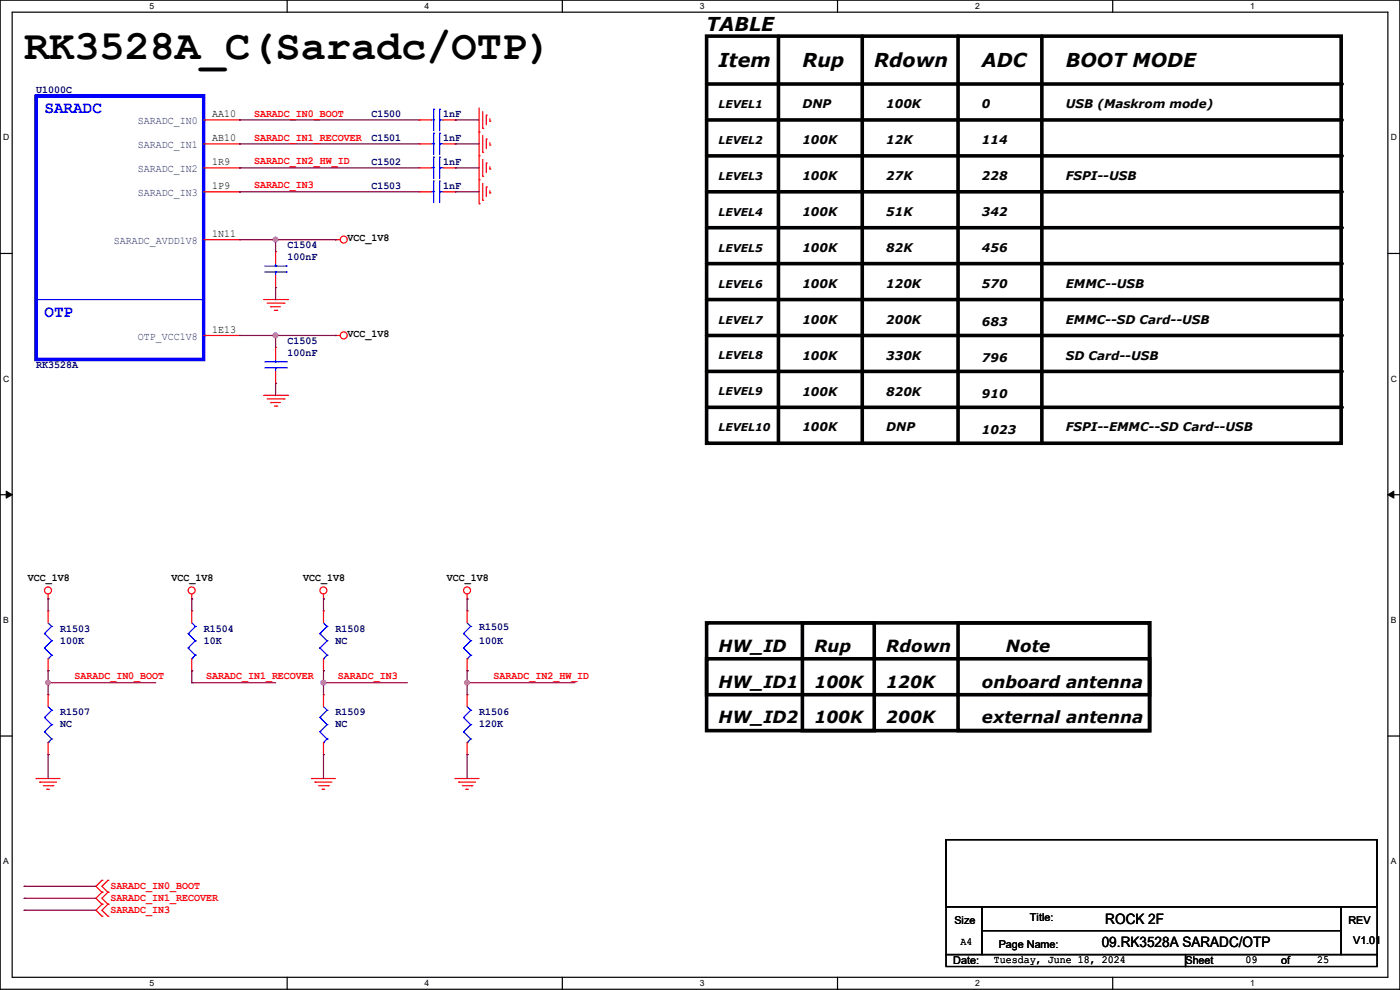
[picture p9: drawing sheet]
<svg xmlns="http://www.w3.org/2000/svg" width="297mm" height="210mm" viewBox="0 0 297 210" stroke-linecap="round" stroke-linejoin="round" font-family="sans-serif">
<g fill="none" stroke="#000" stroke-width=".25">
<path d="M0 0h297v209.8h-297zM2.6 2.6h291.8v204.7h-291.8zM60.9 0v2.6M119.3 0v2.6M177.7 0v2.6M236.1 0v2.6M0 53.8h2.6M294.4 53.8h2.6M0 104.9h2.6M294.4 104.9h2.6M0 156.1h2.6M294.4 156.1h2.6"/>
<path d="M200.7 178.1h91.4v14.2h-91.4zM200.7 192.3h7.6v10.2h-7.6zM208.3 192.3h76.2v5.1h-76.2zM208.3 197.4h76.2v5.1h-76.2zM284.5 192.3h7.6v10.2h-7.6zM60.9 207.3v2.5M119.3 207.3v2.5M177.7 207.3v2.5M200.7 202.5h50.8v2.5h-50.8zM236.1 207.3v2.5M251.5 202.5h40.6v2.5h-40.6z"/>
</g>
<path d="M1.3 104.2l1.3 .7-1.3 .8zM294.4 104.9l1.3-.7v1.5z" fill="#000"/>
<path d="M1.3 104.2l1.3 .7-1.3 .8zM294.4 104.9l1.3-.7v1.5z" fill="none" stroke="#000" stroke-width=".21"/>
<g fill="none" stroke="#000" stroke-width=".76">
<path d="M149.9 7.7h134.6v86.3h-134.6zM149.9 17.8h134.6M165.1 7.7v86.3M182.9 7.7v86.3M203.2 7.7v86.3M221 7.7v86.3M149.9 25.4h134.6M149.9 33.1h134.6M149.9 40.7h134.6M149.9 48.3h134.6M149.9 55.9h134.6M149.9 63.5h134.6"/>
<path d="M149.9 71.2h134.6M149.9 78.8h134.6M149.9 86.4h134.6M149.9 132.1h94v22.9h-94zM149.9 139.7h94v7.7h-94zM170.2 132.1h15.3v22.9h-15.3zM203.2 132.1h40.7v22.9h-40.7z"/>
</g>
<g fill="#000">
<circle cx="284.5" cy="17.8" r=".38"/>
<circle cx="284.5" cy="25.4" r=".38"/>
<circle cx="284.5" cy="33.1" r=".38"/>
<circle cx="284.5" cy="40.7" r=".38"/>
<circle cx="284.5" cy="48.3" r=".38"/>
<circle cx="284.5" cy="55.9" r=".38"/>
<circle cx="284.5" cy="63.5" r=".38"/>
<circle cx="284.5" cy="71.2" r=".38"/>
<circle cx="284.5" cy="78.8" r=".38"/>
<circle cx="165.1" cy="94" r=".38"/>
<circle cx="182.9" cy="94" r=".38"/>
<circle cx="203.2" cy="94" r=".38"/>
<circle cx="221" cy="94" r=".38"/>
<circle cx="284.5" cy="86.4" r=".38"/>
</g>
<g fill="none" stroke="#f00" stroke-width=".25">
<path d="M43.2 25.4h7.6M43.2 30.5h7.6M43.2 35.6h7.6M50.8 25.4h.1M50.8 30.5h.1M50.8 35.6h.1M88.9 25.4h.1M88.9 35.6h.1M88.9 30.5h.1M88.9 25.4h2.6M88.9 30.5h2.6M88.9 35.6h2.6"/>
<path d="M94 25.4h2.6M94 30.5h2.6M94 35.6h2.6M96.6 25.4h.1M96.6 35.6h.1M96.6 30.5h.1M101.6 28h.1M101.6 33.1h.1M101.6 38.1h.1M101.6 22.9v20.3M102.4 27.2h.1M102.4 32.3h.1"/>
<path d="M102.4 37.4h.1M102.4 23.7v3.5M102.4 28.7v3.6M102.4 33.8v3.6M102.4 38.9v3.6M103.2 24.4h.1M103.2 29.5h.1M103.2 39.7h.1M103.2 34.6h.1M103.2 24.4v2.1M103.2 29.5v2M103.2 34.6v2"/>
<path d="M103.2 39.7v2M103.9 25.7h.1M103.9 30.8h.1M103.9 35.9h.1M103.9 25.2v.5M103.9 30.3v.5M103.9 35.3v.6M43.2 50.8h7.6M43.2 40.7h7.6M50.8 40.7h.1M50.8 50.8h.1M58.5 53.4h.1"/>
<path d="M58.5 53.4v2.5M58.5 58.5v2.5M71.2 50.8h.1M71.2 50.8h1M88.9 40.7h.1M88.9 40.7h2.6M94 40.7h2.6M96.6 40.7h.1M101.6 43.2h.1M102.4 42.5h.1M103.9 40.9h.1M103.9 40.4v.5"/>
<path d="M43.2 71.2h7.6M50.8 71.2h.1M55.9 63.5h5.1M56.7 64.3h3.5M57.4 65.1h.1M57.4 65.1h2.1M58.2 65.8h.5M58.5 61h.1M58.5 73.7h.1M58.5 73.7v2.5M58.5 78.8v2.5M58.7 65.8h.1"/>
<path d="M60.2 64.3h.1M61 63.5h.1M71.2 71.2h.1M71.2 71.2h1M55.9 83.9h5.1M56.7 84.6h3.5M57.4 85.4h.1M57.4 85.4h2.1M58.2 86.1h.5M58.5 81.3h.1M58.7 86.1h.1M60.2 84.6h.1"/>
<path d="M61 83.9h.1M10.2 127h.1M10.2 129.6h.1M10.2 126v1M10.2 129.6v2.5M10.2 139.7v2.6M40.7 127h.1M40.7 129.6h.1M40.7 126v1M40.7 129.6v2.5M40.7 139.7v2.6M68.6 127h.1"/>
<path d="M68.6 129.6h.1M68.6 126v1M68.6 129.6v2.5M68.6 139.7v2.6M99.1 127h.1M99.1 129.6h.1M99.1 126v1M99.1 129.6v2.5M99.1 139.7v2.6M10.2 147.4h.1M10.2 142.3h.1M10.2 147.4v2.5"/>
<path d="M10.2 157.5v2.6M40.7 142.3h.1M68.6 147.4h.1M68.6 142.3h.1M68.6 147.4v2.5M68.6 157.5v2.6M99.1 142.3h.1M99.1 147.4h.1M99.1 147.4v2.5M99.1 157.5v2.6M7.7 165.1h.1M7.7 165.1h5"/>
<path d="M8.4 165.9h.1M8.4 165.9h3.6M9.2 166.7h2M9.9 167.4h.1M9.9 167.4h.6M10.2 160.1h.1M11.2 166.7h.1M66.1 165.1h.1M66.1 165.1h5.1M66.8 165.9h.1M66.8 165.9h3.6M67.6 166.7h2"/>
<path d="M68.4 167.4h.1M68.4 167.4h.5M68.6 160.1h.1M69.6 166.7h.1M96.6 165.1h.1M96.6 165.1h5M97.3 165.9h.1M97.3 165.9h3.6M98.1 166.7h2M98.8 167.4h.1M98.8 167.4h.6M99.1 160.1h.1"/>
<path d="M100.1 166.7h.1M21.6 186.7h.1M21.6 189.3h.1M21.6 191.8h.1M21.6 194.4h.1M21.6 186.7l-1.2 1.3 1.2 1.3M21.6 189.3l-1.2 1.2 1.2 1.3M21.6 191.8l-1.2 1.3 1.2 1.3M22.9 189.3h.1M22.9 186.7h.1M22.9 191.8h.1M22.9 194.4h.1"/>
<path d="M22.9 186.7l-1.3 1.3 1.3 1.3M22.9 189.3l-1.3 1.2 1.3 1.3M22.9 191.8l-1.3 1.3 1.3 1.3"/>
<circle cx="72.9" cy="50.8" r=".74"/>
<circle cx="72.9" cy="71.1" r=".74"/>
<circle cx="10.2" cy="125.2" r=".74"/>
<circle cx="40.7" cy="125.2" r=".74"/>
<circle cx="68.6" cy="125.2" r=".74"/>
<circle cx="99.1" cy="125.2" r=".74"/>
</g>
<g fill="none" stroke="#00f" stroke-width=".25">
<path d="M91.5 25.4h.5M91.5 35.6h.5M91.5 30.5h.5M92 25.4h.1M92 23.2h.1M92 35.6h.1M92 33.3h.1M92 30.5h.1M92 28.2h.1M92 38.4h.1M92 23.2v4.5M92 28.2v4.6"/>
<path d="M92 33.3v4.6M92 38.4v4.6M93.3 23.2h.1M93.3 25.4h.1M93.3 33.3h.1M93.3 35.6h.1M93.3 28.2h.1M93.3 30.5h.1M93.3 38.4h.1M93.3 25.4h.7M93.3 23.2v4.5M93.3 28.2v4.6"/>
<path d="M93.3 33.3v4.6M93.3 38.4v4.6M93.3 35.6h.7M93.3 30.5h.7M56.2 57.7h4.5M56.2 56.4h4.5M58.5 56.4h.1M58.5 57.7h.1M58.5 55.9v.5M58.5 57.7v.8M60.7 57.7h.1M60.7 56.4h.1"/>
<path d="M91.5 40.7h.5M92 40.7h.1M93.3 40.7h.1M93.3 40.7h.7M7.7 63.5h.1M7.7 63.5h35.5M56.2 78h4.5M56.2 76.8h4.5M58.5 76.8h.1M58.5 78h.1M58.5 76.2v.6M58.5 78v.8"/>
<path d="M60.7 78h.1M60.7 76.8h.1M9.4 134.4h.1M9.4 137.5h.1M9.4 134.4l1.6 1.5M9.4 137.5l1.6 1.5M10.2 139.7h.1M10.2 132.1l.8 .8M11 132.9h.1M11 135.9h.1M11 139h.1M11 132.9l-1.6 1.5"/>
<path d="M11 135.9l-1.6 1.6M11 139l-.8 .7M39.9 134.4h.1M39.9 137.5h.1M39.9 134.4l1.5 1.5M39.9 137.5l1.5 1.5M40.7 139.7h.1M40.7 132.1l.7 .8M41.4 132.9h.1M41.4 135.9h.1M41.4 139h.1M41.4 132.9l-1.5 1.5"/>
<path d="M41.4 135.9l-1.5 1.6M41.4 139l-.7 .7M67.9 134.4h.1M67.9 137.5h.1M67.9 134.4l1.5 1.5M67.9 137.5l1.5 1.5M68.6 139.7h.1M68.6 132.1l.8 .8M69.4 132.9h.1M69.4 135.9h.1M69.4 139h.1M69.4 132.9l-1.5 1.5"/>
<path d="M69.4 135.9l-1.5 1.6M69.4 139l-.8 .7M98.3 134.4h.1M98.3 137.5h.1M98.3 134.4l1.6 1.5M98.3 137.5l1.6 1.5M99.1 139.7h.1M99.1 132.1l.8 .8M99.9 132.9h.1M99.9 135.9h.1M99.9 139h.1M99.9 132.9l-1.6 1.5"/>
<path d="M99.9 135.9l-1.6 1.6M99.9 139l-.8 .7M9.4 152.2h.1M9.4 155.2h.1M9.4 152.2l1.6 1.5M9.4 155.2l1.6 1.6M10.2 157.5h.1M10.2 149.9l.8 .8M11 150.7h.1M11 153.7h.1M11 156.8h.1M11 150.7l-1.6 1.5"/>
<path d="M11 153.7l-1.6 1.5M11 156.8l-.8 .7M67.9 152.2h.1M67.9 155.2h.1M67.9 152.2l1.5 1.5M67.9 155.2l1.5 1.6M68.6 157.5h.1M68.6 149.9l.8 .8M69.4 150.7h.1M69.4 153.7h.1M69.4 156.8h.1M69.4 150.7l-1.5 1.5"/>
<path d="M69.4 153.7l-1.5 1.5M69.4 156.8l-.8 .7M98.3 152.2h.1M98.3 155.2h.1M98.3 152.2l1.6 1.5M98.3 155.2l1.6 1.6M99.1 157.5h.1M99.1 149.9l.8 .8M99.9 150.7h.1M99.9 153.7h.1M99.9 156.8h.1M99.9 150.7l-1.6 1.5"/>
<path d="M99.9 153.7l-1.6 1.5M99.9 156.8l-.8 .7"/>
</g>
<path d="M7.7 20.4h35.5v55.8h-35.5z" fill="none" stroke="#00f" stroke-width=".76"/>
<g fill="none" stroke="#7f003f" stroke-width=".25">
<path d="M50.8 30.5h.1M50.8 25.4h.1M50.8 25.4h38.1M50.8 30.5h38.1M96.6 25.4h.1M96.6 30.5h.1M96.6 25.4h5M96.6 30.5h5M10.2 127h.1M10.2 127v2.6M10.2 142.3h.1M10.2 144.8h.1"/>
<path d="M10.2 142.3v2.5M10.2 144.8h22.9"/>
</g>
<circle cx="10.2" cy="144.8" r=".49" fill="#f0f"/>
<circle cx="10.2" cy="144.8" r=".49" fill="none" stroke="#f0f" stroke-width=".25"/>
<path d="M50.8 71.2h7.7M58.5 71.2h.1M40.7 127h.1M40.7 127v2.6M10.2 144.8h.1M10.2 144.8v2.6M40.7 142.3h.1M40.7 144.8h.1M40.7 142.3v2.5M40.7 144.8h17.8M10.2 160.1h.1M10.2 160.1v5" fill="none" stroke="#7f003f" stroke-width=".25"/>
<circle cx="58.4" cy="71.1" r=".49" fill="#f0f"/>
<circle cx="58.4" cy="71.1" r=".49" fill="none" stroke="#f0f" stroke-width=".25"/>
<g fill="none" stroke="#7f003f" stroke-width=".25">
<path d="M50.8 40.7h.1M50.8 50.8h7.7M50.8 40.7h38.1M58.5 50.8h.1M58.5 50.8v2.6M96.6 40.7h.1M96.6 40.7h5M5.1 188h.1M5.1 190.5h.1M5.1 193.1h.1M5.1 188h15.3M5.1 190.5h15.3"/>
<path d="M5.1 193.1h15.3"/>
</g>
<circle cx="58.4" cy="50.8" r=".49" fill="#f0f"/>
<circle cx="58.4" cy="50.8" r=".49" fill="none" stroke="#f0f" stroke-width=".25"/>
<g fill="none" stroke="#7f003f" stroke-width=".25">
<path d="M50.8 35.6h.1M50.8 35.6h38.1M96.6 35.6h.1M96.6 35.6h5M58.5 50.8h12.7M71.2 50.8h.1M58.5 61h.1M58.5 71.2h.1M58.5 61v2.5M58.5 71.2v2.5M58.5 71.2h12.7M71.2 71.2h.1"/>
<path d="M58.5 81.3h.1M58.5 81.3v2.6M68.6 127h.1M68.6 127v2.6M68.6 142.3h.1M68.6 144.8h.1M68.6 142.3v2.5M68.6 144.8h17.8"/>
</g>
<circle cx="68.6" cy="144.8" r=".49" fill="#f0f"/>
<circle cx="68.6" cy="144.8" r=".49" fill="none" stroke="#f0f" stroke-width=".25"/>
<path d="M99.1 127h.1M99.1 127v2.6M68.6 144.8h.1M68.6 144.8v2.6M99.1 142.3h.1M99.1 144.8h.1M99.1 142.3v2.5M99.1 144.8h22.9M68.6 160.1h.1M68.6 160.1v5" fill="none" stroke="#7f003f" stroke-width=".25"/>
<circle cx="99.1" cy="144.8" r=".49" fill="#f0f"/>
<circle cx="99.1" cy="144.8" r=".49" fill="none" stroke="#f0f" stroke-width=".25"/>
<path d="M99.1 144.8h.1M99.1 144.8v2.6M99.1 160.1h.1M99.1 160.1v5" fill="none" stroke="#7f003f" stroke-width=".25"/>
<circle cx="10.2" cy="144.8" r=".49" fill="#f0f"/>
<circle cx="10.2" cy="144.8" r=".49" fill="none" stroke="#f0f" stroke-width=".25"/>
<circle cx="58.4" cy="71.1" r=".49" fill="#f0f"/>
<circle cx="58.4" cy="71.1" r=".49" fill="none" stroke="#f0f" stroke-width=".25"/>
<circle cx="58.4" cy="50.8" r=".49" fill="#f0f"/>
<circle cx="58.4" cy="50.8" r=".49" fill="none" stroke="#f0f" stroke-width=".25"/>
<circle cx="68.6" cy="144.8" r=".49" fill="#f0f"/>
<circle cx="68.6" cy="144.8" r=".49" fill="none" stroke="#f0f" stroke-width=".25"/>
<circle cx="99.1" cy="144.8" r=".49" fill="#f0f"/>
<circle cx="99.1" cy="144.8" r=".49" fill="none" stroke="#f0f" stroke-width=".25"/>
<text font-size="8.9" x="5.1" y="12.5">RK3528A_C(Saradc/OTP)</text>
<g font-size="4.1">
<text x="149.9" y="6.6">TABLE</text>
<text x="152.4" y="14.3">Item</text>
<text x="170.2" y="14.3">Rup</text>
<text x="185.5" y="14.3">Rdown</text>
<text x="208.3" y="14.3">ADC</text>
<text x="226.1" y="14.3">BOOT MODE</text>
</g>
<g font-size="3.6" fill="#00f">
<text x="9.4" y="24">SARADC</text>
<text x="9.4" y="67.2">OTP</text>
</g>
<g font-size="3.6">
<text x="152.4" y="138.2">HW_ID</text>
<text x="172.8" y="138.2">Rup</text>
<text x="188" y="138.2">Rdown</text>
<text x="213.4" y="138.2">Note</text>
<text x="152.4" y="145.8">HW_ID1</text>
<text x="172.8" y="145.8">100K</text>
<text x="188" y="145.8">120K</text>
<text x="208.3" y="145.8">onboard antenna</text>
<text x="152.4" y="153.5">HW_ID2</text>
<text x="172.8" y="153.5">100K</text>
<text x="188" y="153.5">200K</text>
<text x="208.3" y="153.5">external antenna</text>
</g>
<g font-size="3">
<text x="234.5" y="196.1">ROCK 2F</text>
<text x="233.7" y="200.9">09.RK3528A SARADC/OTP</text>
</g>
<g font-size="2.5">
<text x="170.2" y="22.9">DNP</text>
<text x="188" y="22.9">100K</text>
<text x="208.3" y="22.9">0</text>
<text x="226.1" y="22.9">USB (Maskrom mode)</text>
<text x="170.2" y="30.6">100K</text>
<text x="188" y="30.6">12K</text>
<text x="208.3" y="30.6">114</text>
<text x="170.2" y="38.2">100K</text>
<text x="188" y="38.2">27K</text>
<text x="208.3" y="38.2">228</text>
<text x="226.1" y="38.2">FSPI--USB</text>
<text x="170.2" y="45.8">100K</text>
<text x="188" y="45.8">51K</text>
<text x="208.3" y="45.8">342</text>
<text x="170.2" y="53.4">100K</text>
<text x="188" y="53.4">82K</text>
<text x="208.3" y="53.4">456</text>
<text x="170.2" y="61">100K</text>
<text x="188" y="61">120K</text>
<text x="208.3" y="61">570</text>
<text x="226.1" y="61">EMMC--USB</text>
<text x="170.2" y="68.7">100K</text>
<text x="188" y="68.7">200K</text>
<text x="208.3" y="69.2">683</text>
<text x="226.1" y="68.7">EMMC--SD Card--USB</text>
<text x="170.2" y="76.3">100K</text>
<text x="188" y="76.3">330K</text>
<text x="208.3" y="76.8">796</text>
<text x="226.1" y="76.3">SD Card--USB</text>
<text x="170.2" y="83.9">100K</text>
<text x="188" y="83.9">820K</text>
<text x="208.3" y="84.4">910</text>
<text x="170.2" y="91.5">100K</text>
<text x="188" y="91.5">DNP</text>
<text x="208.3" y="92">1023</text>
<text x="226.1" y="91.5">FSPI--EMMC--SD Card--USB</text>
</g>
<g font-size="2.3" fill="#00007f">
<text x="7.7" y="19.7">U1000C</text>
<text x="78.8" y="24.8">C1500</text>
<text x="78.8" y="29.8">C1501</text>
<text x="94" y="24.8">1nF</text>
<text x="94" y="29.8">1nF</text>
<text x="78.8" y="34.9">C1502</text>
<text x="94" y="34.9">1nF</text>
<text x="78.8" y="40">C1503</text>
<text x="94" y="40">1nF</text>
<text x="61" y="52.7">C1504</text>
<text x="61" y="55.2">100nF</text>
<text x="61" y="73">C1505</text>
<text x="61" y="75.6">100nF</text>
<text x="7.7" y="78.1">RK3528A</text>
<text x="12.7" y="134">R1503</text>
<text x="12.7" y="136.5">100K</text>
<text x="43.2" y="134">R1504</text>
<text x="43.2" y="136.5">10K</text>
<text x="71.2" y="134">R1508</text>
<text x="71.2" y="136.5">NC</text>
<text x="101.6" y="133.7">R1505</text>
<text x="101.6" y="136.5">100K</text>
<text x="12.7" y="151.8">R1507</text>
<text x="12.7" y="154.3">NC</text>
<text x="71.2" y="151.8">R1509</text>
<text x="71.2" y="154.3">NC</text>
<text x="101.6" y="151.8">R1506</text>
<text x="101.6" y="154.3">120K</text>
</g>
<g font-size="2.3">
<text x="152.4" y="22.9">LEVEL1</text>
<text x="45" y="24.9">AA10</text>
<text x="45" y="30">AB10</text>
<text x="45" y="35.1">1R9</text>
<text x="152.4" y="30.5">LEVEL2</text>
<text x="45" y="40.1">1P9</text>
<text x="152.4" y="38.1">LEVEL3</text>
<text x="152.4" y="45.8">LEVEL4</text>
<text x="45" y="50.3">1N11</text>
<text x="73.7" y="51.2">VCC_1V8</text>
<text x="152.4" y="53.4">LEVEL5</text>
<text x="152.4" y="61">LEVEL6</text>
<text x="45" y="70.6">1E13</text>
<text x="73.7" y="71.5">VCC_1V8</text>
<text x="152.4" y="68.6">LEVEL7</text>
<text x="152.4" y="76.2">LEVEL8</text>
<text x="152.4" y="83.9">LEVEL9</text>
<text x="152.4" y="91.5">LEVEL10</text>
<text x="5.9" y="123.3">VCC_1V8</text>
<text x="36.4" y="123.3">VCC_1V8</text>
<text x="64.3" y="123.3">VCC_1V8</text>
<text x="94.8" y="123.3">VCC_1V8</text>
<text x="202.5" y="195.9">Size</text>
<text x="218.5" y="195.4">Title:</text>
<text x="286" y="195.9">REV</text>
<text x="203.8" y="200.5">A4</text>
<text x="211.9" y="201">Page Name:</text>
<text x="287.1" y="200.2">V1.01</text>
<text x="202.2" y="204.6">Date:</text>
<text x="210.9" y="204.3">Tuesday, June 18, 2024</text>
<text x="251.5" y="204.6">Sheet</text>
<text x="264.2" y="204.3">09</text>
<text x="271.8" y="204.6">of</text>
<text x="279.4" y="204.3">25</text>
</g>
<g font-size="2.3" fill="#003f7f">
<text x="29.3" y="26.4">SARADC_IN0</text>
<text x="29.3" y="31.5">SARADC_IN1</text>
<text x="29.3" y="36.5">SARADC_IN2</text>
<text x="29.3" y="41.6">SARADC_IN3</text>
<text x="24.2" y="51.8">SARADC_AVDD1V8</text>
<text x="29.3" y="72.1">OTP_VCC1V8</text>
</g>
<g font-size="2.3" fill="#f00">
<text x="53.9" y="29.8">SARADC_IN1_RECOVER</text>
<text x="53.9" y="24.7">SARADC_IN0_BOOT</text>
<text x="53.9" y="34.9">SARADC_IN2_HW_ID</text>
<text x="53.9" y="40">SARADC_IN3</text>
<text x="15.8" y="144.1">SARADC_IN0_BOOT</text>
<text x="43.7" y="144.1">SARADC_IN1_RECOVER</text>
<text x="71.7" y="144.1">SARADC_IN3</text>
<text x="104.7" y="144.1">SARADC_IN2_HW_ID</text>
<text x="23.4" y="188.6">SARADC_IN0_BOOT</text>
<text x="23.4" y="191.1">SARADC_IN1_RECOVER</text>
<text x="23.4" y="193.7">SARADC_IN3</text>
</g>
<g font-size="1.8">
<text x="31.7" y="1.9">5</text>
<text x="90.1" y="1.9">4</text>
<text x="148.5" y="1.9">3</text>
<text x="206.8" y="1.9">2</text>
<text x="265.2" y="1.9">1</text>
<text x=".7" y="29.8">D</text>
<text x="295.1" y="29.8">D</text>
<text x=".7" y="80.9">C</text>
<text x="295.1" y="80.9">C</text>
<text x=".7" y="132.1">B</text>
<text x="295.1" y="132.1">B</text>
<text x=".7" y="183.3">A</text>
<text x="295.1" y="183.3">A</text>
<text x="31.7" y="209.2">5</text>
<text x="90.1" y="209.2">4</text>
<text x="148.5" y="209.2">3</text>
<text x="206.8" y="209.2">2</text>
<text x="265.2" y="209.2">1</text>
</g>
</svg>
